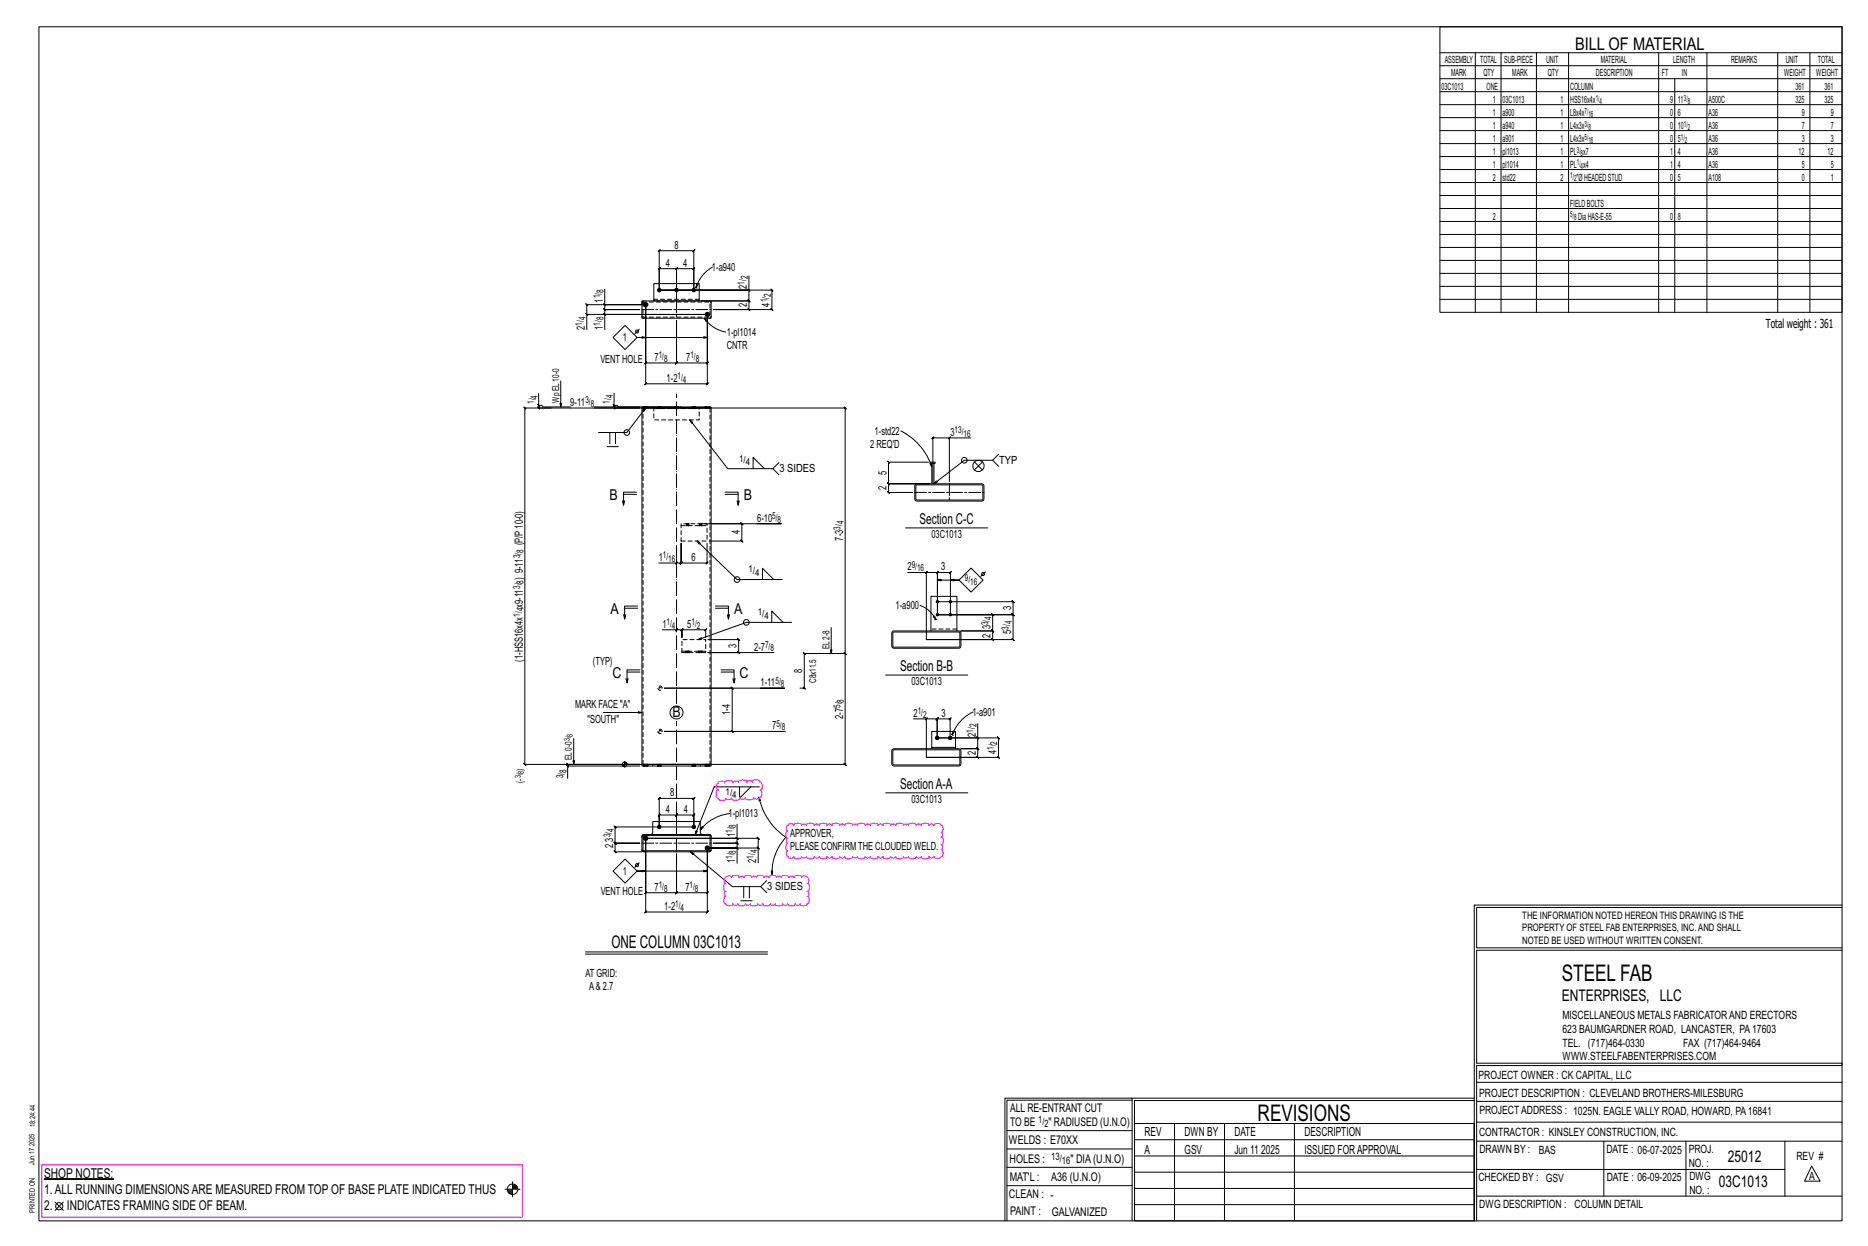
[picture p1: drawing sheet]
<svg xmlns="http://www.w3.org/2000/svg" width="914mm" height="610mm" viewBox="0 0 914 610" stroke-linecap="round" stroke-linejoin="round" font-family="sans-serif">
<g fill="#000" stroke="#000" stroke-width=".49">
<path d="M22 577h34z"/>
<circle cx="316" cy="149" r="1.1"/>
<circle cx="323" cy="142" r=".9"/>
<circle cx="331" cy="142" r=".9"/>
<circle cx="340" cy="142" r=".9"/>
<circle cx="346" cy="154" r="1.1"/>
<circle cx="459" cy="294" r=".6"/>
<circle cx="465" cy="294" r=".6"/>
<circle cx="459" cy="301" r=".6"/>
<circle cx="465" cy="301" r=".6"/>
<circle cx="459" cy="361" r=".9"/>
<circle cx="465" cy="361" r=".9"/>
<circle cx="316" cy="410" r="1.1"/>
<circle cx="323" cy="405" r=".9"/>
<circle cx="340" cy="405" r=".9"/>
<circle cx="346" cy="415" r="1.1"/>
</g>
<g fill="none" stroke="#000" stroke-width=".49">
<path d="M19 13h883v584h-883zM705 13h197v140h-197zM705 26h197M705 32h197M705 39h197M722 26v127M735 26v127M752 26v127M768 26v127M812 26v127M820 39v114M836 26v127"/>
<path d="M870 26v127M886 26v127M705 45h197M705 51h197M705 58h197M705 64h197M705 70h197M705 77h197M705 83h197M705 89h197M705 96h197M705 102h197"/>
<path d="M705 108h197M705 115h197M320 139h22v8h-22zM323 123h-1l1-1v1h17h-1l1-1v1v19v-11l-1 1 1-1h-9h1l-1 1v-1v15v-15h1l-1 1v-1h-8l-1 1 1-1v11zM341 139h1l-1 2zM349 131a17 17 0 0 0-8 10M367 135v7h-44h55l-1-1 1 1v9h-1l1 1v-1h-29h18v1l-1-1h1v-4v1l-1-1h1h-24h24v1l-1-1h1v-5M705 121h197M705 127h197M705 134h197M287 153l1 1zM296 153l1 1z"/>
<path d="M296 149l1 1zM296 142v7h20h-29l1 1-1-1v5M296 149v2l1 1-1-1h17h-17l1 1-1-1v3M306 159l6 6-6 6-6-6zM314 147h34v9h-34zM316 149v29l1-1-1 1h15l1-1-1 1v-21v21l1-1-1 1h15l1-1-1 1v-24v34l1-1-1 1h-30l1-1-1 1zM340 140l1 1M341 141h.1M345 156l1 1zM345 156a16 16 0 0 0 10 6M366 141l1 1zM705 140h197"/>
<path d="M705 146h197M287 161v-7h59h-50v7M313 161l-2 2M316 165h-4h34M263 198l1 1zM264 193v5h1l1 1h13M264 198v2l-1-1 1 1h6M274 186v13M291 199h42M300 198l1 1zM301 192v6h1l1 1h10M301 198v2l-1-1 1 1h12"/>
<path d="M314 199h34v1h-34zM314 200v175h34v-1M315 199h.1M315 200h.1M316 200l-9 12h-14M317 199h.1M317 200h.1M322 199h.1M322 200h.1M324 199h.1M324 200h.1M329 200h85l-1-1 1 1v120"/>
<path d="M330 199h.1M330 200h.1M332 199h.1M332 200h.1M339 199h.1M339 200h.1M340 199h.1M340 200h.1M345 199h.1M345 200h.1M347 200h-90l-1-1 1 1v174l-1-1 1 1h74M347 199h.1"/>
<path d="M347 200h.1M348 200v174h-34M297 219h6M299 212v5M301 212v5M338 205l18 24h22l3-3M441 211a30 30 0 0 1 15 17M465 214h-8l-1 1 1-1v23M465 214l-1 1zM475 214h-10v22M369 229v-5l5 5M378 229l3 3"/>
<path d="M448 237h33l1 1v7h-1h-33v-1zM448 237h33v7l-32 1zM455 226h-20h-1l1 1v-1v11l-1-1 1 1h20h-20l-1-1 1 1v4l-1-1 1 1h12M455 227h1v1zM456 226h2v1h-2zM456 227v10M477 226l2 2 2-2M477 230l2-2 2 2M486 225l3 3M489 222l-3 3h-14l-15 12 1-2 1 1-2 1v-10M305 245v2M305 242h7"/>
<path d="M312 241h-7v6l1-2M336 256h.1M336 257h.1M337 256h.1M337 257h.1M342 256h.1M342 257h.1M343 256h39h-11M344 256h.1M344 257h.1M347 256h16l1 1-1-1v9v-1l1 1h-1h-16M355 241h6v6l1-2"/>
<path d="M355 242h6M361 245v2M443 258h40M331 276l1-1zM331 267v8h-9M341 265l20 19h22M346 266v9h1l-1 1v-1h-13h1l-1 1v-1v-9v9h1l-1 1v-1h-2M482 280l-2 2M306 298h6M312 297h-6v6v-2M350 297h7v6v-2M350 298h7"/>
<path d="M373 284v-6l6 6M444 280h9v33M450 296a13 13 0 0 1 8 7M453 280h1l-1 1zM453 280h6l-1 1 1-1v21M459 294h37h-1l1 1v-1v7l-1-1 1 1h-37h37l-1-1 1 1v12l-1-1 1 1h-43h33l-1-1 1 1v-4l-1-1 1 1h-16h16l-1-1 1 1v-8l-1-1 1 1h-27M459 284h10h-4M469 284l6-6 6 6-6 6zM305 301l1 2M324 308h7v1M331 309l1-1zM331 308h3l-1 1 1-1v4v-4l-1 1 1-1h11v1l1-1h-1v4"/>
<path d="M336 319h.1M337 319h.1M342 319h.1M344 319h.1M347 313h15l-1-1 1 1v6h-1l1 1v-1h-15h32M356 301l1 2M378 305v-6l5 6M387 305h-22l-23 8M407 307v13M413 319l1 1zM437 309h33v1v6l-1 1h-32v-1zM437 309h33v7l-33 1z"/>
<path d="M456 309v-17h12v17M457 302l1-1v2zM458 303h-1M459 303h-1M459 301v-21l-1 1 1-1h6v1l1-1h-1v21M306 332l1 2M307 329h6M313 328h-6v6v-2M353 328h6v6l1-2M353 329h6M359 332v2M372 337h12h-59h33v-1l1 1h-1v21v-1l1 1h-1h-33h59"/>
<path d="M392 337h2l-1-1 1 1v-17l-1-1 1 1h20l-1-1 1 1v54l-1-1 1 1h-85M434 330h40M295 349h19M447 352h6v19h36l-1-1 1 1v-10v1l-1-1h1h-30M453 352h6h-1l1-1v1v9M454 351l-1 1zM466 359h.1M466 359l1 1M466 358h1l-1 1zM476 348a20 20 0 0 0-10 11M479 354v7h-20M277 374l1 1z"/>
<path d="M281 361v13M304 374h9h-35l-1-1 1 1v1M305 374h1M305 375h1M306 373v2M306 374h1M306 373h1M306 373h.1M313 375h-35v6M315 374h.1M315 375h.1M315 375v-1h32v1"/>
<path d="M317 374h.1M317 375h.1M322 374h.1M322 375h.1M324 374h.1M324 375h.1M339 374h.1M339 375h.1M340 374h.1M340 375h.1M345 374h.1M345 375h.1"/>
<path d="M347 374h.1M347 375h.1M437 367l33-1v1v7l-1 1h-32v-1zM437 367h33v7h-33zM456 366h12M456 366v-8h12v8M459 361v-9h-1l1-1v1h6l1-1-1 1v9M478 361l1 1zM479 361v5h-1l1 1v-1h-9h9h-1l1 1v-1v5l-1-1 1 1h-26M323 391h-1l1-1v1h17h-1l1-1v1v14v-6v-1l-1 1h1h-9l1-1-1 1v3v-3l1-1-1 1h-8v-1l-1 1h1v6zM357 398a22 22 0 0 0-14 8M362 385v5l6-5"/>
<path d="M372 390v2zM372 390a31 31 0 0 0 13 20 25 25 0 0 0-7 18M372 385h-22l-10 23M434 388h40M314 416h.1M314 409h.1M315 409l32-1 1 1v7l-1 1h-32l-1-1zM315 417h.1M315 408h.1M315 409h32l1 7h-33zM316 410v27l1-1-1 1h15l1-1-1 1v-19v19l1-1-1 1h15l1-1-1 1v-22v31h1l-1 1v-1h-30h1l-1 1v-1zM318 408l2-1v-5h23v5l1 1"/>
<path d="M338 417l21 17h13l3-3M340 405h-39v-1l1 1h-1v8v-1l1 1h-1h12h-12v-1l1 1h-1v4v-1l1 1h-1h13M344 404v1l-1 1zM348 408h.1M348 417h.1M348 409h.1M348 416h.1M360 414l1 1zM360 410l1 1zM361 410v3l-1-1 1 1h-12h12l-1-1 1 1v2M361 403v7h-45h55l1 1-1-1v5M371 414l1 1z"/>
<path d="M306 420l6 6-6 6-6-6zM313 422l-2 2M316 426h-4h34M364 434v5M367 434v5M371 422v-7h-25h15v7M372 434l3 3M378 426v2zM363 441h5M722 443v154M722 443h180M902 444h-179v20h179"/>
<path d="M287 466h89M287 467h89M902 465h-179v55h179v1h-179v76M554 538h-61v59M554 537h168M722 538h-167v13M723 539h179M723 530h179M493 553h61M555 550h167v47h-167zM555 558h167M575 550v47"/>
<path d="M599 550v47M634 550v47M723 549h179M723 558h179M785 558v27M825 558v27M874 558v27M251 578v8M251 580h1M493 571h61M493 562h61M555 573h167"/>
<path d="M555 566h167M723 572h151M887 570l4 8h-8zM27 588l4 4M31 588l-4 4M247 582h8M248 582h3M248 583h3M249 583h2M249 584h2M251 581h2M251 580h2"/>
<path d="M492 597v-60h62v60M493 580h61M555 589h167M555 581h167M723 585h179"/>
<circle cx="312" cy="162" r=".7"/>
<circle cx="307" cy="212" r="1.4"/>
<circle cx="472" cy="225" r="1.4"/>
<circle cx="479" cy="228" r="2.8"/>
<circle cx="361" cy="284" r="1.4"/>
<circle cx="481" cy="281" r=".7"/>
<circle cx="365" cy="305" r="1.4"/>
<circle cx="331" cy="349" r="3"/>
<circle cx="306" cy="374" r="1.2"/>
<circle cx="312" cy="423" r=".7"/>
<circle cx="29" cy="590" r="1.8"/>
<circle cx="251" cy="582" r="2.6"/>
</g>
<path d="M351 383a2.5 2.5 0 0 1 4 0 2.3 2.3 0 0 1 4 0 1.5 1.5 0 0 1 2 0 2.5 2.5 0 0 1 5 0 1.5 1.5 0 0 1 2 0 2.5 2.5 0 0 1 4 0l1 2v1l-1 1a2.3 2.3 0 0 1 0 3 2.3 2.3 0 0 1-3 0 2.3 2.3 0 0 1-4 0 1.5 1.5 0 0 1-3 0 2.3 2.3 0 0 1-4 0 1.5 1.5 0 0 1-3 0 2.5 2.5 0 0 1-4 1l-1-2 1-2 1-1h-1zM386 403h2l1 1a2.1 2.1 0 0 1 3 0 1.5 1.5 0 0 1 3 0 2.1 2.1 0 0 1 4 0 1.4 1.4 0 0 1 2 0 2.1 2.1 0 0 1 4 0 1.4 1.4 0 0 1 2 0 2.1 2.1 0 0 1 4 0 1.5 1.5 0 0 1 3 0 2.1 2.1 0 0 1 3 0 1.5 1.5 0 0 1 3 0 2.1 2.1 0 0 1 4 0 1.4 1.4 0 0 1 2 0 2.1 2.1 0 0 1 4 0 1.4 1.4 0 0 1 2 0 2.1 2.1 0 0 1 4 0 1.4 1.4 0 0 1 2 0 2.1 2.1 0 0 1 4 0 1.5 1.5 0 0 1 3 0 2.1 2.1 0 0 1 3 0 1.5 1.5 0 0 1 3 0 2.1 2.1 0 0 1 4 0 1.4 1.4 0 0 1 2 0 2.2 2.2 0 0 1 4 0l1 2-1 1v1v2l1 1-1 2v1v2a2.4 2.4 0 0 1 0 3l-2 1h-2v-1l-1 1-1-1-1 1h-1h-2v-1l-1 1-2-1v1h-1h-2v-1l-2 1-1-1v1h-2h-1l-1-1-1 1-1-1v1h-2h-2v-1l-1 1-1-1v1h-2h-2v-1l-1 1-1-1-1 1h-1h-2v-1l-1 1-2-1v1h-2h-1v-1l-2 1-1-1v1h-2h-1l-1-1-1 1-1-1v1h-2h-2v-1l-1 1-1-1-1 1h-1h-2v-1l-1 1-2-1v1h-2l-1-1a2.1 2.1 0 0 1-3 0 2.1 2.1 0 0 1 0-3 2.1 2.1 0 0 1 0-3 1.5 1.5 0 0 1 0-3 2.1 2.1 0 0 1 0-3 2 2 0 0 1 0-4zM355 430a2 2 0 0 1 3-1 2.1 2.1 0 0 1 4 0 1.4 1.4 0 0 1 2 0 2.1 2.1 0 0 1 4 0 1.4 1.4 0 0 1 2 0 2.1 2.1 0 0 1 4 0 1.4 1.4 0 0 1 2 0 2.1 2.1 0 0 1 4 0 1.5 1.5 0 0 1 3 0 2.1 2.1 0 0 1 3 0 1.5 1.5 0 0 1 3 0 2.1 2.1 0 0 1 3 0 2 2 0 0 1 3 0 2 2 0 0 1 0 3 2.2 2.2 0 0 1 0 4 1.5 1.5 0 0 1 0 3 2.3 2.3 0 0 1 0 3l-2 1h-1v-1a1.5 1.5 0 0 1-3 0 2.1 2.1 0 0 1-3 0 1.5 1.5 0 0 1-3 0 2.1 2.1 0 0 1-3 0 1.5 1.5 0 0 1-3 0 2.1 2.1 0 0 1-4 0 1.4 1.4 0 0 1-2 0 2.1 2.1 0 0 1-4 0 1.4 1.4 0 0 1-2 0 2.1 2.1 0 0 1-4 0 1.4 1.4 0 0 1-2 0 2.2 2.2 0 0 1-4 0l-1-2 1-1a1.5 1.5 0 0 1 0-3 2.2 2.2 0 0 1 0-4zM21 570h235v26h-235z" fill="none" stroke="#f0f" stroke-width=".5"/>
<g fill="none" stroke="#000" stroke-width=".49" stroke-dasharray="2 1.4">
<path d="M314 155l1 1M315 148h-1M315 148h32l1 7h-33zM315 147l-1 1h1M342 146h-22M347 156l1-1M348 148l-1-1M315 199v1M315 199h.1M316 199l-1 1M316 199v1zM316 200h.1"/>
<path d="M316 199v1M317 199v1M317 199h.1M317 200h.1M317 200v-1M320 199v6h22v-6M320 200h22M322 199v1M322 199h.1M323 199v1zM323 199l-1 1M323 200h-1"/>
<path d="M323 199v1M323 199h1M324 200h-1M324 200v-1M330 199v1M330 199h.1M331 199l-1 1M331 199v1zM331 199v1M331 200h.1M332 199v1M332 199h.1"/>
<path d="M332 200h.1M332 200v-1M339 199v1M339 199h.1M340 199v1zM340 199l-1 1M340 200h-1M340 199v1M340 199h.1M340 200h.1M340 200v-1M345 199v1"/>
<path d="M345 199h.1M346 199l-1 1M346 199l1 1zM346 200h.1M347 199v1M347 199h.1M347 200h.1M347 200v-1M348 200v174M333 256h13v9h-13zM333 257h13M336 256v1"/>
<path d="M336 256h.1M337 256v1zM337 256l-1 1M337 257h-1M337 256v1M337 256h.1M337 257h.1M337 257v-1M342 256v1M342 256h.1M343 256l-1 1M343 256v1z"/>
<path d="M343 256v1M343 257h.1M343 256h1M344 257h-1M344 257v-1M334 313h11v6h-11zM336 319h.1M336 319h1M337 319h.1M342 319h.1M342 319h1zM343 319h.1"/>
<path d="M343 319h1M344 319h.1M345 319h-11M468 308h-12M315 374v-174M315 374h.1M315 374v1M315 375h.1M315 375v-1M316 374v1zM316 375v-1M316 375l1-1"/>
<path d="M316 374h.1M317 375v-1M317 375h.1M320 374v1M322 374h.1M322 374v1M322 375h.1M322 375v-1M322 374l1 1zM323 375v-1M323 374h.1M323 375l1-1"/>
<path d="M324 375v-1M324 375h-1M339 374h.1M339 374v1M339 375h.1M339 375v-1M339 374l1 1zM340 375v-1M340 374h.1M340 375h.1M343 375v-1M345 374h.1"/>
<path d="M345 374v1M345 375h.1M345 375v-1M346 374v1zM346 375v-1M346 375l1-1M346 374h1M347 375v-1M347 375h.1M314 416h.1M314 409h1h-1M314 416l1 1"/>
<path d="M315 408l-1 1M315 417h.1M315 408h.1M347 417h1M348 408h-1M348 417v-1M348 409v-1M348 416h.1M348 409h.1"/>
<circle cx="323" cy="337" r=".5"/>
<circle cx="323" cy="337" r="1.1"/>
<circle cx="323" cy="358" r=".5"/>
<circle cx="323" cy="358" r="1.1"/>
</g>
<path d="M331 344v-151M331 417v-64" fill="none" stroke="#000" stroke-width=".49" stroke-dasharray="6.8 1 0 1"/>
<path d="M314 151h34M331 147v9M465 237v8M448 241h34M314 413h34" fill="none" stroke="#000" stroke-width=".49" stroke-dasharray="5.8 1 1 1"/>
<g font-size="11.2">
<text x="764" y="480">STEEL FAB</text>
<text x="616" y="548">REVISIONS</text>
</g>
<g font-size="8.6">
<text x="771" y="24">BILL OF MATERIAL</text>
<text x="299" y="464">ONE COLUMN 03C1013</text>
</g>
<g font-size="7.9">
<text x="765" y="490">ENTERPRISES, LLC</text>
<text x="846" y="569">25012</text>
<text x="841" y="581">03C1013</text>
</g>
<g font-size="7.3">
<text x="298" y="245">B</text>
<text x="364" y="245">B</text>
<text x="450" y="257">Section C-C</text>
<text x="299" y="300">A</text>
<text x="359" y="300">A</text>
<text x="441" y="329">Section B-B</text>
<text x="300" y="332">C</text>
<text x="362" y="332">C</text>
<text x="329" y="351">B</text>
<text x="441" y="386">SectionA-A</text>
</g>
<g font-size="6.6">
<text x="22" y="576">SHOP NOTES:</text>
<text x="22" y="584">1.ALL RUNNING DIMENSIONSARE MEASURED FROM TOP OF BASE PLATE INDICATED THUS</text>
<text x="22" y="592">2.</text>
<text x="33" y="592">INDICATES FRAMING SIDE OF BEAM.</text>
</g>
<g font-size="6.1">
<text x="864" y="161">Total weight : 361</text>
<text x="560" y="556">REV</text>
<text x="580" y="556">DWN BY</text>
<text x="604" y="556">DATE</text>
<text x="639" y="556">DESCRIPTION</text>
<text x="560" y="564">A</text>
<text x="580" y="564">GSV</text>
<text x="604" y="564">Jun 11</text>
<text x="617" y="564">2025</text>
<text x="639" y="564">ISSUED FORAPPROVAL</text>
</g>
<g font-size="5.9">
<text x="494" y="560">WELDS : E70XX</text>
<text x="494" y="569">HOLES :</text>
<text x="524" y="569">&quot; DIA(U.N.O)</text>
<text x="494" y="578">MAT'L :</text>
<text x="515" y="578">A36 (U.N.O)</text>
<text x="494" y="586">CLEAN : -</text>
<text x="495" y="595">PAINT :</text>
<text x="515" y="595">GALVANIZED</text>
</g>
<g font-size="5.8">
<text x="494" y="544">ALL RE-ENTRANT CUT</text>
<text x="494" y="551">TO BE</text>
<text x="513" y="551">&quot; RADIUSED (U.N.O)</text>
</g>
<g font-size="5.6">
<text x="765" y="499">MISCELLANEOUS METALS FABRICATORAND ERECTORS</text>
<text x="765" y="505">623 BAUMGARDNER ROAD, LANCASTER, PA17603</text>
<text x="765" y="512">TEL. (717)464-0330</text>
<text x="824" y="512">FAX (717)464-9464</text>
<text x="765" y="519">WWW.STEELFABENTERPRISES.COM</text>
<text x="724" y="528">PROJECT OWNER : CK CAPITAL, LLC</text>
<text x="724" y="537">PROJECT DESCRIPTION : CLEVELAND BROTHERS-MILESBURG</text>
<text x="724" y="545">PROJECTADDRESS : 1025N. EAGLE VALLY ROAD, HOWARD, PA16841</text>
<text x="724" y="556">CONTRACTOR : KINSLEY CONSTRUCTION, INC.</text>
<text x="724" y="564">DRAWN BY :</text>
<text x="753" y="564">BAS</text>
<text x="786" y="564">DATE : 06-07-2025</text>
<text x="827" y="564">PROJ.</text>
<text x="879" y="568">REV #</text>
<text x="827" y="571">NO. :</text>
<text x="724" y="578">CHECKED BY : GSV</text>
<text x="787" y="578">DATE : 06-09-2025</text>
<text x="827" y="578">DWG</text>
<text x="886" y="578">A</text>
<text x="827" y="584">NO. :</text>
<text x="724" y="591">DWG DESCRIPTION : COLUMN DETAIL</text>
</g>
<g font-size="5.5">
<text x="330" y="122">8</text>
<text x="326" y="130">4</text>
<text x="334" y="130">4</text>
<text x="349" y="132">1-a940</text>
<text x="366" y="141" transform="rotate(-90 366 141)">2</text>
<text x="295" y="148" transform="rotate(-90 295 148)">1</text>
<text x="377" y="150" transform="rotate(-90 377 150)">4</text>
<text x="366" y="150" transform="rotate(-90 366 150)">2</text>
<text x="286" y="161" transform="rotate(-90 286 161)">2</text>
<text x="295" y="161" transform="rotate(-90 295 161)">1</text>
<text x="305" y="167">1</text>
<text x="356" y="164">1-pl1014</text>
<text x="356" y="171">CNTR</text>
<text x="294" y="178">VENT HOLE</text>
<text x="320" y="177">7</text>
<text x="336" y="177">7</text>
<text x="326" y="187">1-2</text>
<text x="279" y="199">9-11</text>
<text x="428" y="213">1-std22</text>
<text x="465" y="213">3</text>
<text x="426" y="219">2 REQ'D</text>
<text x="489" y="227">TYP</text>
<text x="382" y="231">3 SIDES</text>
<text x="434" y="232" transform="rotate(-90 434 232)">5</text>
<text x="434" y="240" transform="rotate(-90 434 240)">2</text>
<text x="371" y="255">6-10</text>
<text x="362" y="262" transform="rotate(-90 362 262)">4</text>
<text x="456" y="263">03C1013</text>
<text x="256" y="267" transform="rotate(-90 256 267)">(P/P10-0)</text>
<text x="413" y="265" transform="rotate(-90 413 265)">7-3</text>
<text x="322" y="274">1</text>
<text x="338" y="274">6</text>
<text x="444" y="279">2</text>
<text x="461" y="279">3</text>
<text x="256" y="284" transform="rotate(-90 256 284)">) 9-11</text>
<text x="256" y="297" transform="rotate(-90 256 297)">x9-11</text>
<text x="438" y="298">1-a900</text>
<text x="495" y="299" transform="rotate(-90 495 299)">3</text>
<text x="324" y="307">1</text>
<text x="336" y="307">5</text>
<text x="485" y="308" transform="rotate(-90 485 308)">3</text>
<text x="495" y="310" transform="rotate(-90 495 310)">5</text>
<text x="361" y="317" transform="rotate(-90 361 317)">3</text>
<text x="485" y="312" transform="rotate(-90 485 312)">2</text>
<text x="256" y="324" transform="rotate(-90 256 324)">(1-HSS16x4x</text>
<text x="369" y="318">2-7</text>
<text x="290" y="326">(TYP)</text>
<text x="393" y="329" transform="rotate(-90 393 329)">8</text>
<text x="372" y="336">1-11</text>
<text x="446" y="335">03C1013</text>
<text x="282" y="347">MARK FACE &quot;A&quot;</text>
<text x="288" y="354">&quot;SOUTH&quot;</text>
<text x="357" y="350" transform="rotate(-90 357 350)">1-4</text>
<text x="413" y="352" transform="rotate(-90 413 352)">2-7</text>
<text x="447" y="351">2</text>
<text x="461" y="351">3</text>
<text x="476" y="350">1-a901</text>
<text x="378" y="357">7</text>
<text x="478" y="360" transform="rotate(-90 478 360)">2</text>
<text x="478" y="369" transform="rotate(-90 478 369)">2</text>
<text x="488" y="369" transform="rotate(-90 488 369)">4</text>
<text x="328" y="390">8</text>
<text x="446" y="393">03C1013</text>
<text x="326" y="398">4</text>
<text x="335" y="398">4</text>
<text x="357" y="400">1-pl1013</text>
<text x="300" y="412" transform="rotate(-90 300 412)">3</text>
<text x="360" y="410" transform="rotate(-90 360 410)">1</text>
<text x="387" y="409">APPROVER,</text>
<text x="300" y="415" transform="rotate(-90 300 415)">2</text>
<text x="387" y="416">PLEASE CONFIRMTHE CLOUDED WELD.</text>
<text x="360" y="422" transform="rotate(-90 360 422)">1</text>
<text x="370" y="422" transform="rotate(-90 370 422)">2</text>
<text x="305" y="428">1</text>
<text x="294" y="438">VENT HOLE</text>
<text x="320" y="436">7</text>
<text x="336" y="436">7</text>
<text x="376" y="436">3 SIDES</text>
<text x="325" y="445">1-2</text>
<text x="287" y="478">AT GRID:</text>
<text x="288" y="484">A&amp; 2.7</text>
</g>
<g font-size="5">
<text x="745" y="450">THE INFORMATION NOTED HEREON THIS DRAWING IS THE</text>
<text x="745" y="456">PROPERTY OF STEEL FAB ENTERPRISES, INC.AND SHALL</text>
<text x="745" y="462">NOTED BE USED WITHOUT WRITTEN CONSENT.</text>
<text x="508" y="550">1/</text>
<text x="511" y="551">2</text>
<text x="515" y="568">13/</text>
<text x="520" y="570">16</text>
</g>
<g font-size="4.9">
<text x="707" y="31">ASSEMBLY</text>
<text x="725" y="31">TOTAL</text>
<text x="736" y="31">SUB-PIECE</text>
<text x="757" y="31">UNIT</text>
<text x="784" y="31">MATERIAL</text>
<text x="819" y="31">LENGTH</text>
<text x="847" y="31">REMARKS</text>
<text x="874" y="31">UNIT</text>
<text x="890" y="31">TOTAL</text>
<text x="710" y="37">MARK</text>
<text x="726" y="37">QTY</text>
<text x="740" y="37">MARK</text>
<text x="758" y="37">QTY</text>
<text x="781" y="37">DESCRIPTION</text>
<text x="814" y="37">FT</text>
<text x="823" y="37">IN</text>
<text x="873" y="37">WEIGHT</text>
<text x="889" y="37">WEIGHT</text>
<text x="706" y="44">03C1013</text>
<text x="728" y="44">ONE</text>
<text x="769" y="44">COLUMN</text>
<text x="879" y="44">361</text>
<text x="893" y="44">361</text>
<text x="731" y="50">1</text>
<text x="736" y="50">03C1013</text>
<text x="764" y="50">1</text>
<text x="769" y="50">HSS16x4x</text>
<text x="818" y="50">9</text>
<text x="821" y="50">11</text>
<text x="836" y="50">A500C</text>
<text x="879" y="50">325</text>
<text x="893" y="50">325</text>
<text x="731" y="57">1</text>
<text x="736" y="57">a900</text>
<text x="764" y="57">1</text>
<text x="769" y="57">L8x4x</text>
<text x="818" y="57">0</text>
<text x="821" y="57">6</text>
<text x="836" y="57">A36</text>
<text x="882" y="57">9</text>
<text x="896" y="57">9</text>
<text x="731" y="63">1</text>
<text x="736" y="63">a940</text>
<text x="764" y="63">1</text>
<text x="769" y="63">L4x3x</text>
<text x="818" y="63">0</text>
<text x="821" y="63">10</text>
<text x="836" y="63">A36</text>
<text x="882" y="63">7</text>
<text x="896" y="63">7</text>
<text x="731" y="69">1</text>
<text x="736" y="69">a901</text>
<text x="764" y="69">1</text>
<text x="769" y="69">L4x3x</text>
<text x="818" y="69">0</text>
<text x="821" y="69">5</text>
<text x="836" y="69">A36</text>
<text x="882" y="69">3</text>
<text x="896" y="69">3</text>
<text x="731" y="76">1</text>
<text x="736" y="76">pl1013</text>
<text x="764" y="76">1</text>
<text x="769" y="76">PL x7</text>
<text x="818" y="76">1</text>
<text x="821" y="76">4</text>
<text x="836" y="76">A36</text>
<text x="880" y="76">12</text>
<text x="895" y="76">12</text>
<text x="731" y="82">1</text>
<text x="736" y="82">pl1014</text>
<text x="764" y="82">1</text>
<text x="769" y="82">PL x4</text>
<text x="818" y="82">1</text>
<text x="821" y="82">4</text>
<text x="836" y="82">A36</text>
<text x="882" y="82">5</text>
<text x="896" y="82">5</text>
<text x="731" y="88">2</text>
<text x="736" y="88">std22</text>
<text x="764" y="88">2</text>
<text x="772" y="88">&quot;ØHEADEDSTUD</text>
<text x="818" y="88">0</text>
<text x="821" y="88">5</text>
<text x="836" y="88">A108</text>
<text x="882" y="88">0</text>
<text x="896" y="88">1</text>
<text x="769" y="101">FIELDBOLTS</text>
<text x="731" y="107">2</text>
<text x="772" y="107">DiaHAS-E-55</text>
<text x="818" y="107">0</text>
<text x="821" y="107">8</text>
</g>
<g font-size="4.7">
<text x="366" y="137" transform="rotate(-90 366 137)">2</text>
<text x="295" y="143" transform="rotate(-90 295 143)">8</text>
<text x="364" y="139" transform="rotate(-90 364 139)">1/</text>
<text x="294" y="146" transform="rotate(-90 294 146)">1/</text>
<text x="376" y="148" transform="rotate(-90 376 148)">1/</text>
<text x="377" y="145" transform="rotate(-90 377 145)">2</text>
<text x="285" y="159" transform="rotate(-90 285 159)">1/</text>
<text x="287" y="157" transform="rotate(-90 287 157)">4</text>
<text x="294" y="159" transform="rotate(-90 294 159)">1/</text>
<text x="295" y="157" transform="rotate(-90 295 157)">8</text>
<text x="322" y="175">1/</text>
<text x="325" y="177">8</text>
<text x="338" y="175">1/</text>
<text x="341" y="177">8</text>
<text x="332" y="186">1/</text>
<text x="334" y="187">4</text>
<text x="261" y="198" transform="rotate(-90 261 198)">1/</text>
<text x="263" y="195" transform="rotate(-90 263 195)">4</text>
<text x="274" y="197" transform="rotate(-90 274 197)">Wp EL10-0</text>
<text x="287" y="197">3/</text>
<text x="298" y="198" transform="rotate(-90 298 198)">1/</text>
<text x="300" y="195" transform="rotate(-90 300 195)">4</text>
<text x="289" y="199">8</text>
<text x="467" y="212">13/</text>
<text x="472" y="214">16</text>
<text x="362" y="226">1/</text>
<text x="365" y="227">4</text>
<text x="378" y="254">5/</text>
<text x="381" y="256">8</text>
<text x="413" y="257" transform="rotate(-90 413 257)">4</text>
<text x="411" y="259" transform="rotate(-90 411 259)">3/</text>
<text x="255" y="273" transform="rotate(-90 255 273)">3/</text>
<text x="256" y="271" transform="rotate(-90 256 271)">8</text>
<text x="325" y="273">1/</text>
<text x="327" y="275">16</text>
<text x="366" y="280">1/</text>
<text x="370" y="282">4</text>
<text x="446" y="278">9/</text>
<text x="449" y="280">16</text>
<text x="256" y="286" transform="rotate(-90 256 286)">8</text>
<text x="472" y="284">9/</text>
<text x="475" y="286">16</text>
<text x="255" y="288" transform="rotate(-90 255 288)">3/</text>
<text x="256" y="299" transform="rotate(-90 256 299)">4</text>
<text x="255" y="302" transform="rotate(-90 255 302)">1/</text>
<text x="326" y="306">1/</text>
<text x="338" y="306">1/</text>
<text x="371" y="301">1/</text>
<text x="374" y="303">4</text>
<text x="484" y="306" transform="rotate(-90 484 306)">3/</text>
<text x="485" y="303" transform="rotate(-90 485 303)">4</text>
<text x="495" y="305" transform="rotate(-90 495 305)">4</text>
<text x="329" y="308">4</text>
<text x="341" y="308">2</text>
<text x="494" y="308" transform="rotate(-90 494 308)">3/</text>
<text x="374" y="317">7/</text>
<text x="406" y="318" transform="rotate(-90 406 318)">EL2-8</text>
<text x="377" y="319">8</text>
<text x="380" y="334">5/</text>
<text x="399" y="334" transform="rotate(-90 399 334)">C8x11.5</text>
<text x="382" y="336">8</text>
<text x="411" y="346" transform="rotate(-90 411 346)">5/</text>
<text x="413" y="344" transform="rotate(-90 413 344)">8</text>
<text x="449" y="349">1/</text>
<text x="452" y="351">2</text>
<text x="380" y="356">5/</text>
<text x="383" y="357">8</text>
<text x="476" y="358" transform="rotate(-90 476 358)">1/</text>
<text x="478" y="356" transform="rotate(-90 478 356)">2</text>
<text x="488" y="364" transform="rotate(-90 488 364)">2</text>
<text x="280" y="372" transform="rotate(-90 280 372)">EL0-0</text>
<text x="487" y="367" transform="rotate(-90 487 367)">1/</text>
<text x="256" y="377" transform="rotate(-90 256 377)">)</text>
<text x="256" y="383" transform="rotate(-90 256 383)">(-</text>
<text x="276" y="381" transform="rotate(-90 276 381)">3/</text>
<text x="277" y="378" transform="rotate(-90 277 378)">8</text>
<text x="355" y="389">1/</text>
<text x="358" y="390">4</text>
<text x="301" y="407" transform="rotate(-90 301 407)">4</text>
<text x="359" y="408" transform="rotate(-90 359 408)">1/</text>
<text x="360" y="405" transform="rotate(-90 360 405)">8</text>
<text x="299" y="410" transform="rotate(-90 299 410)">3/</text>
<text x="360" y="418" transform="rotate(-90 360 418)">8</text>
<text x="371" y="417" transform="rotate(-90 371 417)">4</text>
<text x="359" y="420" transform="rotate(-90 359 420)">1/</text>
<text x="369" y="420" transform="rotate(-90 369 420)">1/</text>
<text x="322" y="435">1/</text>
<text x="325" y="436">8</text>
<text x="338" y="435">1/</text>
<text x="340" y="436">8</text>
<text x="330" y="444">1/</text>
<text x="333" y="446">4</text>
</g>
<g font-size="4.2">
<text x="781" y="49">1/</text>
<text x="783" y="51">4</text>
<text x="824" y="49">3/</text>
<text x="826" y="51">8</text>
<text x="776" y="56">7/</text>
<text x="778" y="57">16</text>
<text x="776" y="62">3/</text>
<text x="778" y="63">8</text>
<text x="824" y="62">1/</text>
<text x="826" y="63">2</text>
<text x="776" y="68">5/</text>
<text x="778" y="70">16</text>
<text x="823" y="68">1/</text>
<text x="825" y="70">2</text>
<text x="772" y="75">3/</text>
<text x="774" y="76">8</text>
<text x="772" y="81">1/</text>
<text x="774" y="82">4</text>
<text x="769" y="87">1/</text>
<text x="770" y="89">2</text>
<text x="769" y="106">5/</text>
<text x="770" y="108">8</text>
</g>
<g font-size="4">
<text x="279" y="363" transform="rotate(-90 279 363)">3/</text>
<text x="280" y="360" transform="rotate(-90 280 360)">8</text>
<text x="255" y="381" transform="rotate(-90 255 381)">3/</text>
<text x="256" y="379" transform="rotate(-90 256 379)">8</text>
</g>
<g font-size="3.7">
<text x="17" y="551" transform="rotate(-90 17 551)">18:24:44</text>
<text x="17" y="561" transform="rotate(-90 17 561)">2025</text>
<text x="17" y="570" transform="rotate(-90 17 570)">Jun 17</text>
<text x="17" y="593" transform="rotate(-90 17 593)">PRINTED ON</text>
</g>
</svg>
